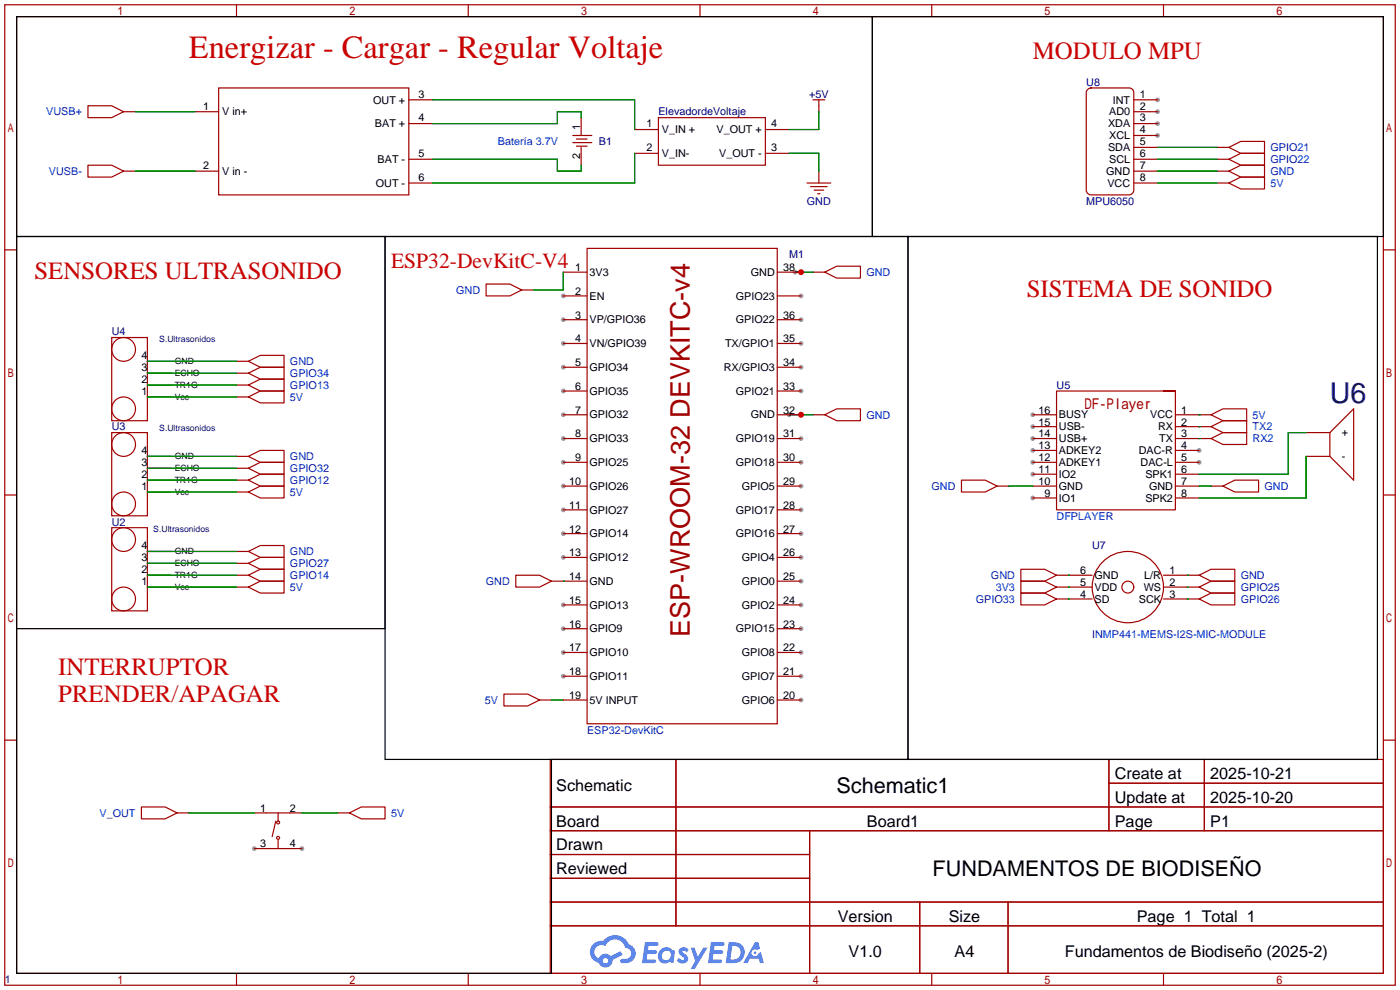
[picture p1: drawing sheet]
<svg xmlns="http://www.w3.org/2000/svg" width="299mm" height="212mm" viewBox="0 0 299 212" stroke-linecap="round" stroke-linejoin="round" font-family="sans-serif">
<g fill="#999">
<circle cx="256.3" cy="96.3" r=".51"/>
<circle cx="256.3" cy="98.8" r=".51"/>
<circle cx="220.7" cy="106.4" r=".51"/>
<circle cx="220.7" cy="101.3" r=".51"/>
<circle cx="220.7" cy="98.8" r=".51"/>
<circle cx="220.7" cy="96.3" r=".51"/>
<circle cx="220.7" cy="93.7" r=".51"/>
<circle cx="220.7" cy="91.2" r=".51"/>
<circle cx="220.7" cy="88.6" r=".51"/>
<circle cx="120.4" cy="63.2" r=".51"/>
<circle cx="120.4" cy="68.3" r=".51"/>
<circle cx="120.4" cy="73.4" r=".51"/>
<circle cx="120.4" cy="78.5" r=".51"/>
<circle cx="120.4" cy="83.6" r=".51"/>
<circle cx="120.4" cy="88.6" r=".51"/>
<circle cx="120.4" cy="93.7" r=".51"/>
<circle cx="120.4" cy="98.8" r=".51"/>
<circle cx="120.4" cy="103.9" r=".51"/>
<circle cx="120.4" cy="109" r=".51"/>
<circle cx="120.4" cy="114" r=".51"/>
<circle cx="120.4" cy="119.1" r=".51"/>
<circle cx="120.4" cy="129.3" r=".51"/>
<circle cx="120.4" cy="134.4" r=".51"/>
<circle cx="120.4" cy="139.4" r=".51"/>
<circle cx="120.4" cy="144.5" r=".51"/>
<circle cx="171.2" cy="63.2" r=".51"/>
<circle cx="171.2" cy="68.3" r=".51"/>
<circle cx="171.2" cy="73.4" r=".51"/>
<circle cx="171.2" cy="78.5" r=".51"/>
<circle cx="171.2" cy="83.6" r=".51"/>
<circle cx="171.2" cy="93.7" r=".51"/>
<circle cx="171.2" cy="98.8" r=".51"/>
<circle cx="171.2" cy="103.9" r=".51"/>
<circle cx="171.2" cy="109" r=".51"/>
<circle cx="171.2" cy="114" r=".51"/>
<circle cx="171.2" cy="119.1" r=".51"/>
<circle cx="171.2" cy="124.2" r=".51"/>
<circle cx="171.2" cy="129.3" r=".51"/>
<circle cx="171.2" cy="134.4" r=".51"/>
<circle cx="171.2" cy="139.4" r=".51"/>
<circle cx="171.2" cy="144.5" r=".51"/>
<circle cx="171.2" cy="149.6" r=".51"/>
<circle cx="247.4" cy="29" r=".51"/>
<circle cx="247.4" cy="26.4" r=".51"/>
<circle cx="247.4" cy="23.9" r=".51"/>
<circle cx="247.4" cy="21.3" r=".51"/>
<circle cx="64.5" cy="181.4" r=".51"/>
<circle cx="54.4" cy="181.4" r=".51"/>
<circle cx="168.7" cy="88.6" r=".51"/>
<circle cx="169.9" cy="58.2" r=".51"/>
</g>
<g fill="none" stroke="#a10000" stroke-width=".25">
<path d="M1 1h297.2v209.6h-297.2zM3.6 3.6h292.1v204.4h-292.1zM50.5 1v2.6M100.1 1v2.6M149.6 1v2.6M199.1 1v2.6M248.7 1v2.6M1 53.4h2.6M295.7 53.4h2.5M1 105.8h2.6M295.7 105.8h2.5M1 158.2h2.6"/>
<path d="M295.7 158.2h2.5M117.6 162.3h178.1v45.7h-178.1zM117.6 172.5h178.1M117.6 177.5h178.1M144.5 162.3v35.6M173 177.5v30.5M237 162.3v15.2M237 167.4h58.7M257.4 162.3v15.2M117.6 182.6h55.4M117.6 192.8h178.1M117.6 187.7h55.4"/>
<path d="M117.6 197.9h178.1M196.6 192.8v15.2M215.4 192.8v15.2M50.5 208v2.6M100.1 208v2.6M149.6 208v2.6M199.1 208v2.6M248.7 208v2.6"/>
</g>
<g fill="#5487ff">
<path d="M145.3 202.7a1.3 1.3 0 0 1 1.9 .3l-.4 .6a.54 .54 0 0 0-.9-.2l.1 .2a1.34 1.34 0 0 1 .9 1.8 1.47 1.47 0 0 1-2.3-.1l.5-.6 .8 .5a.31 .31 0 0 0 .4-.3 .31 .31 0 0 0-.3-.4 1.12 1.12 0 0 1-.7-1.8z"/>
<path d="M147.6 202.5h.9l.6 2 1.2-2h.9l-2.7 4.6h-.9l1-1.7z"/>
<path d="M137.8 201.4h1.7a1.31 1.31 0 0 1 1.2 .2 .4 .4 0 0 1-.3 .5l-1.8 .1-.1 .9h1.6a.4 .4 0 0 1 .4 .4 .4 .4 0 0 1-.5 .4h-1.6l-.2 1.2h1.4a.46 .46 0 0 1 .5 0 .46 .46 0 0 1 .1 .5l-.4 .2h-2.6z"/>
<path d="M151.9 201.4h1.7a1.32 1.32 0 0 1 1.2 .2 .39 .39 0 0 1-.3 .5l-1.8 .1-.1 .9h1.6a.4 .4 0 0 1 .4 .4 .4 .4 0 0 1-.4 .4h-1.7l-.2 1.2h1.4a.46 .46 0 0 1 .5 0 .46 .46 0 0 1 .1 .5l-.4 .2h-2.6z"/>
<path d="M161.3 201.4h.8l.3 1.3-.6 .4a.75 .75 0 0 0-1.1 .3 .75 .75 0 0 0 .5 1 .75 .75 0 0 0 .9-.7l.5-.2 .6 2.3h-.8l-.3-.9h-1.8l-.5 .9h-1z"/>
<path d="M155.7 201.4l-.6 4.4h1.5a2.27 2.27 0 0 0 2.6-2.2 2.27 2.27 0 0 0-2.7-2.2zM156.5 202.1a1.5 1.5 0 0 1 1.8 1.6 1.5 1.5 0 0 1-1.9 1.4h-.3z"/>
<path d="M141.2 203a1.6 1.6 0 0 0-.3 2.3 1.6 1.6 0 0 0 2.3 .2l.7 .3 .3-2.4-.1-.3-.5-.1a1.58 1.58 0 0 0-2.4 0zM141.8 203.5a.98 .98 0 0 1 1.6 .4 .98 .98 0 0 1-1.1 1.3 .94 .94 0 0 1-.9-.7 .94 .94 0 0 1 .4-1z"/>
<path d="M126.8 201.8a2.37 2.37 0 0 0 1.1 4 1.54 1.54 0 0 0 1.8 1 1.54 1.54 0 0 0 1.2-1.6l2.2-1.1-.5-.8-2 1a1.57 1.57 0 0 0-2.7 .5 1.5 1.5 0 0 1-.7-2.1 1.5 1.5 0 0 1 2.2-.5 2.23 2.23 0 0 1 2.3-1.4 2.23 2.23 0 0 1 2 1.8 1.16 1.16 0 0 1 1.2 1.1 1.16 1.16 0 0 1-1.1 1.2h-.7a.47 .47 0 0 0-.5 .4 .47 .47 0 0 0 .4 .5 2.17 2.17 0 0 0 2.5-.9 2.17 2.17 0 0 0-.3-2.7l-.8-.4a3.2 3.2 0 0 0-5.5-.7l-1.1 .1zM128.8 205.3a.6 .6 0 0 1 1.2 0 .6 .6 0 0 1-1.2 0z"/>
<circle cx="161.4" cy="203.6" r=".28"/>
</g>
<g fill="none" stroke="#a10000" stroke-width=".25">
<path d="M46.7 18.8h40.7v22.9h-40.7zM232.5 19.1l.7-.3h8.1a1 1 0 0 1 1 1v20.9a1.07 1.07 0 0 1-1 1h-8.1a1.07 1.07 0 0 1-1-1v-20.9zM18.8 22.6h5.1l2.5 1.3-2.5 1.2h-5.1zM18.8 35.3h5.1l2.5 1.3-2.5 1.2h-5.1zM26.4 23.9h2.6M26.4 36.6h2.6M41.7 23.9h5M41.7 36.6h5M87.4 21.3h5.1M87.4 26.4h5.1M87.4 34h5.1M87.4 39.1h5.1"/>
<path d="M122.4 29h4.1M122.4 30.5h4.1M123.2 29.7h2.3M123.2 31.2h2.3M124.2 25.1v3.9M124.2 31.5v3.8M135.6 27.7h5.1M135.6 32.8h5.1M140.7 25.1h22.9v10.2h-22.9zM163.6 27.7h5.1M163.6 32.8h5.1M172.5 39.1h5"/>
<path d="M173.2 39.9h3.6M173.7 21.3h2.6M175 21.3v2.6M175 36.6v2.5M242.3 29h5.1M242.3 23.9h5.1M242.3 36.6h5.1M242.3 21.3h5.1M242.3 26.4h5.1M242.3 34h5.1M242.3 39.1h5.1M242.3 31.5h5.1"/>
<path d="M260.1 36.6h2.5M260.1 34h2.5M260.1 39.1h2.5M260.1 31.5h2.5M262.6 39.1l2.6-1.3h5.1v2.6h-5.1zM262.6 36.6l2.6-1.3h5.1v2.5h-5.1zM262.6 34l2.6-1.2h5.1v2.5h-5.1zM262.6 31.5l2.6-1.3h5.1v2.6h-5.1zM120.4 58.2h5.1M125.5 53.1h40.6v101.6h-40.6zM166.1 58.2h5.1M173.7 58.2h2.6"/>
<path d="M174 40.6h2M174.8 41.4h.5M176.3 58.2l2.5-1.3h5.1v2.5h-5.1zM23.9 72.1h7.6v17.8h-7.6zM31.5 79.8h5.1M50.5 79.8h2.6M50.5 77.2h2.6M53.1 77.2l2.5-1.3h5.1v2.6h-5.1zM53.1 79.8l2.5-1.3h5.1v2.5h-5.1zM103.9 60.7h5.1l2.5 1.3-2.5 1.2h-5.1zM111.5 62h2.5M120.4 63.2h5.1"/>
<path d="M120.4 68.3h5.1M120.4 73.4h5.1M120.4 78.5h5.1M166.1 63.2h5.1M166.1 68.3h5.1M166.1 73.4h5.1M166.1 78.5h5.1M23.9 92.5h7.6v17.7h-7.6zM31.5 82.3h5.1M50.5 82.3h2.6M50.5 97.5h2.6M50.5 84.8h2.6"/>
<path d="M53.1 97.5l2.5-1.2h5.1v2.5h-5.1zM53.1 84.8l2.5-1.2h5.1v2.5h-5.1zM53.1 82.3l2.5-1.3h5.1v2.6h-5.1zM120.4 88.6h5.1M120.4 93.7h5.1M120.4 98.8h5.1M120.4 83.6h5.1M166.1 88.6h5.1M166.1 93.7h5.1M166.1 98.8h5.1M166.1 83.6h5.1M173.7 88.6h2.6"/>
<path d="M176.3 88.6l2.5-1.2h5.1v2.5h-5.1zM220.7 88.6h5.1M220.7 91.2h5.1M220.7 93.7h5.1M220.7 96.3h5.1M220.7 98.8h5.1M248.7 83.6h2.5v25.4h-25.4v-25.4h25.4M251.2 88.6h7.6M251.2 91.2h7.6M251.2 93.7h7.6M251.2 96.3h5.1M251.2 98.8h5.1"/>
<path d="M258.8 88.6l2.6-1.2h5v2.5h-5zM258.8 91.2l2.6-1.3h5v2.6h-5zM258.8 93.7l2.6-1.2h5v2.5h-5zM279.1 92.5h5.1M279.1 97.5h5.1M284.2 92.5v5M284.2 92.5l5.1-5.1v15.2l-5.1-5.1M23.9 112.8h7.6v17.8h-7.6zM31.5 102.6h5.1M31.5 100.1h5.1M50.5 102.6h2.6M50.5 100.1h2.6"/>
<path d="M50.5 117.9h2.6M50.5 105.2h2.6M53.1 117.9l2.5-1.3h5.1v2.5h-5.1zM53.1 105.2l2.5-1.3h5.1v2.5h-5.1zM53.1 100.1l2.5-1.3h5.1v2.5h-5.1zM53.1 102.6l2.5-1.3h5.1v2.6h-5.1zM120.4 103.9h5.1M120.4 109h5.1M120.4 114h5.1M120.4 119.1h5.1M166.1 103.9h5.1M166.1 109h5.1"/>
<path d="M166.1 114h5.1M166.1 119.1h5.1M205.5 102.6h5.1l2.5 1.3-2.5 1.3h-5.1zM213.1 103.9h2.5M220.7 101.3h5.1M220.7 103.9h5.1M220.7 106.4h5.1M251.2 101.3h5.1M251.2 103.9h5.1M251.2 106.4h5.1M258.8 103.9h2.6M261.4 103.9l2.5-1.3h5.1v2.6h-5.1z"/>
<path d="M31.5 122.9h5.1M31.5 120.4h5.1M50.5 122.9h2.6M50.5 120.4h2.6M50.5 125.5h2.6M53.1 125.5l2.5-1.3h5.1v2.5h-5.1zM53.1 120.4l2.5-1.3h5.1v2.6h-5.1zM53.1 122.9l2.5-1.2h5.1v2.5h-5.1zM110.2 122.9h5.1l2.6 1.3-2.6 1.3h-5.1zM117.9 124.2h7.6M120.4 129.3h5.1M120.4 134.4h5.1"/>
<path d="M120.4 139.4h5.1M166.1 124.2h5.1M166.1 129.3h5.1M166.1 134.4h5.1M166.1 139.4h5.1M218.2 121.7h5.1l2.5 1.2-2.5 1.3h-5.1zM218.2 124.2h5.1l2.5 1.3-2.5 1.2h-5.1zM218.2 126.7h5.1l2.5 1.3-2.5 1.3h-5.1zM225.8 122.9h7.6M225.8 125.5h7.6M225.8 128h7.6M248.7 122.9h7.6"/>
<path d="M248.7 125.5h7.6M248.7 128h7.6M256.3 125.5l2.5-1.3h5.1v2.5h-5.1zM256.3 128l2.5-1.3h5.1v2.6h-5.1zM256.3 122.9l2.5-1.2h5.1v2.5h-5.1zM107.7 148.3h5.1l2.5 1.3-2.5 1.3h-5.1zM115.3 149.6h2.6M120.4 149.6h5.1M120.4 144.5h5.1M166.1 149.6h5.1M166.1 144.5h5.1M30.2 172.5h5.1l2.5 1.2-2.5 1.3h-5.1z"/>
<path d="M37.8 173.7h2.6M54.4 173.7h10.1M58.9 175.5l-.7 3.3M59.4 173.7v1.8M59.4 179.6v1.8M72.1 173.7h2.6M74.7 173.7l2.5-1.2h5.1v2.5h-5.1zM54.4 181.4h10.1"/>
<circle cx="26.4" cy="74.7" r="2.54"/>
<circle cx="26.4" cy="87.4" r="2.54"/>
<circle cx="26.4" cy="95" r="2.54"/>
<circle cx="26.4" cy="107.7" r="2.54"/>
<circle cx="26.4" cy="115.3" r="2.54"/>
<circle cx="26.4" cy="128" r="2.54"/>
<circle cx="241" cy="125.5" r="7.6"/>
<circle cx="241" cy="125.5" r="1.27"/>
<circle cx="59.4" cy="179.1" r=".32"/>
<circle cx="59.4" cy="175.8" r=".32"/>
</g>
<g fill="none" stroke="#008700" stroke-width=".25">
<path d="M29 23.9h12.7M29 36.6h12.7M92.5 21.3h43.1v6.4M92.5 34h26.6v2.6h5.1v-1.3M124.2 25.1v-1.2h-5.1v2.5h-26.6M135.6 32.8v6.3h-43.1M168.7 32.8h6.3v3.8M175 23.9v3.8h-6.3M247.4 39.1h12.7M247.4 36.6h12.7M247.4 34h12.7M247.4 31.5h12.7"/>
<path d="M120.4 58.2v3.8h-6.4M169.9 58.2h3.8M31.5 77.2h19M31.5 79.8h19M31.5 97.5h19M31.5 84.8h19M31.5 82.3h19M168.7 88.6h5M256.3 88.6h.1M256.3 91.2h.1M256.3 93.7h.1M279.1 92.5h-3.8v8.8h-19"/>
<path d="M279.1 97.5v8.9h-22.8M31.5 117.9h19M31.5 105.2h19M31.5 100.1h19M31.5 102.6h19M215.6 103.9h5.1M256.3 103.9h2.5M31.5 125.5h19M31.5 120.4h19M31.5 122.9h19M120.4 124.2h.1M228.3 122.9h.1"/>
<path d="M228.3 125.5h.1M228.3 128h.1M253.7 125.5h.1M253.7 128h.1M253.7 122.9h.1M117.9 149.6h2.5M40.4 173.7h14M64.5 173.7h7.6"/>
</g>
<path d="M3.6 3.6h182.8v46.9h-182.8zM186.4 3.6h109.3v46.9h-109.3zM3.6 50.5h78.7v83.9h-78.7zM82.3 50.5h111.8v111.8h-111.8zM194.1 50.5h100.3v111.8h-100.3zM31.5 77.2h5.1M31.5 97.5h5.1M31.5 117.9h5.1M3.6 134.4v73.6h114.3v-45.7" fill="none" stroke="#000" stroke-width=".25"/>
<path d="M31.5 84.8h5.1M31.5 105.2h5.1M31.5 125.5h5.1" fill="none" stroke="#f00" stroke-width=".25"/>
<g fill="#c00">
<circle cx="171.2" cy="88.6" r=".63"/>
<circle cx="171.2" cy="58.2" r=".63"/>
</g>
<text font-size="6.9" fill="#c00" x="40.4" y="12.3">Energizar - Cargar - Regular Voltaje</text>
<text font-size="6.1" fill="#000080" x="284.2" y="86.1">U6</text>
<text font-size="5.8" fill="#a00000" x="147.4" y="136.1" transform="rotate(-90 147.4 136.1)">ESP-WROOM-32 DEVKITC-v4</text>
<g font-size="5.3" fill="#c00">
<text x="220.7" y="12.7">MODULO MPU</text>
<text x="7.4" y="59.6">SENSORES ULTRASONIDO</text>
<text x="219.5" y="63.5">SISTEMA DE SONIDO</text>
<text x="12.4" y="144.2">INTERRUPTOR</text>
<text x="12.4" y="150.1">PRENDER/APAGAR</text>
</g>
<text font-size="4.6" fill="#c00" x="83.6" y="57.2">ESP32-DevKitC-V4</text>
<g font-size="4.6">
<text x="178.8" y="169.4">Schematic1</text>
<text x="199.3" y="187.2">FUNDAMENTOS DE BIODISEÑO</text>
</g>
<g font-size="3.5">
<text x="238.3" y="166.5">Create at</text>
<text x="258.7" y="166.5">2025-10-21</text>
<text x="118.9" y="169.1">Schematic</text>
<text x="238.3" y="171.6">Update at</text>
<text x="258.7" y="171.6">2025-10-20</text>
<text x="118.9" y="176.7">Board</text>
<text x="185.3" y="176.7">Board1</text>
<text x="238.3" y="176.7">Page</text>
<text x="258.7" y="176.7">P1</text>
<text x="118.9" y="181.8">Drawn</text>
<text x="118.9" y="186.8">Reviewed</text>
<text x="179.1" y="197">Version</text>
<text x="202.8" y="197">Size</text>
<text x="243" y="197">Page 1 Total 1</text>
<text x="181.4" y="204.6">V1.0</text>
<text x="204" y="204.6">A4</text>
<text x="227.6" y="204.6">Fundamentos de Biodiseño (2025-2)</text>
</g>
<text font-size="3.2" fill="#a00000" x="231.8" y="87.4">DF-Player</text>
<g font-size="2.3">
<text x="43.4" y="23.4">1</text>
<text x="79.7" y="22.1">OUT +</text>
<text x="89.4" y="20.9">3</text>
<text x="237.8" y="22.1">INT</text>
<text x="243.6" y="23.4">2</text>
<text x="243.6" y="20.9">1</text>
<text x="47.5" y="24.7">V in+</text>
<text x="80.1" y="27.2">BAT +</text>
<text x="89.4" y="26">4</text>
<text x="124" y="27.7" transform="rotate(-90 124 27.7)">1</text>
<text x="138.2" y="27.2">1</text>
<text x="141.5" y="28.5">V_IN +</text>
<text x="153.1" y="28.5">V_OUT +</text>
<text x="164.8" y="27.2">4</text>
<text x="236.8" y="27.2">XDA</text>
<text x="237.1" y="29.8">XCL</text>
<text x="237.1" y="24.7">AD0</text>
<text x="243.6" y="28.5">4</text>
<text x="243.6" y="26">3</text>
<text x="80.7" y="34.8">BAT -</text>
<text x="89.4" y="33.6">5</text>
<text x="124" y="34.1" transform="rotate(-90 124 34.1)">2</text>
<text x="138.2" y="32.3">2</text>
<text x="141.5" y="33.6">V_IN-</text>
<text x="153.7" y="33.6">V_OUT -</text>
<text x="164.8" y="32.3">3</text>
<text x="236.8" y="32.3">SDA</text>
<text x="237.1" y="34.8">SCL</text>
<text x="243.6" y="33.6">6</text>
<text x="243.6" y="31">5</text>
<text x="43.4" y="36.1">2</text>
<text x="47.5" y="37.4">V in -</text>
<text x="80.3" y="39.9">OUT -</text>
<text x="89.4" y="38.7">6</text>
<text x="236.4" y="37.4">GND</text>
<text x="236.7" y="39.9">VCC</text>
<text x="243.6" y="38.7">8</text>
<text x="243.6" y="36.1">7</text>
<text x="122.9" y="58">1</text>
<text x="126" y="59">3V3</text>
<text x="160.5" y="59">GND</text>
<text x="167.4" y="57.9">38</text>
<text x="122.9" y="63">2</text>
<text x="126" y="64">EN</text>
<text x="157.3" y="64">GPIO23</text>
<text x="122.9" y="68.1">3</text>
<text x="126" y="69.1">VP/GPIO36</text>
<text x="157.3" y="69.1">GPIO22</text>
<text x="167.4" y="68.1">36</text>
<text x="30.2" y="76.8">4</text>
<text x="122.9" y="73.2">4</text>
<text x="126" y="74.2">VN/GPIO39</text>
<text x="155" y="74.2">TX/GPIO1</text>
<text x="167.4" y="73.2">35</text>
<text x="30.2" y="81.8">2</text>
<text x="30.2" y="79.3">3</text>
<text x="122.9" y="78.3">5</text>
<text x="122.9" y="83.3">6</text>
<text x="126" y="79.3">GPIO34</text>
<text x="154.7" y="79.3">RX/GPIO3</text>
<text x="167.4" y="78.3">34</text>
<text x="167.4" y="83.3">33</text>
<text x="30.2" y="84.4">1</text>
<text x="122.9" y="88.4">7</text>
<text x="126" y="84.4">GPIO35</text>
<text x="126" y="89.4">GPIO32</text>
<text x="157.3" y="84.4">GPIO21</text>
<text x="160.5" y="89.4">GND</text>
<text x="167.4" y="88.4">32</text>
<text x="222" y="88.4">16</text>
<text x="226.3" y="89.4">BUSY</text>
<text x="245.8" y="89.4">VCC</text>
<text x="252.5" y="88.4">1</text>
<text x="122.9" y="93.5">8</text>
<text x="126" y="94.5">GPIO33</text>
<text x="157.3" y="94.5">GPIO19</text>
<text x="167.4" y="93.5">31</text>
<text x="222" y="93.5">14</text>
<text x="222" y="91">15</text>
<text x="226.3" y="94.5">USB+</text>
<text x="226.3" y="92">USB-</text>
<text x="247.5" y="92">RX</text>
<text x="247.7" y="94.5">TX</text>
<text x="252.5" y="91">2</text>
<text x="252.5" y="93.5">3</text>
<text x="286.8" y="93.3">+</text>
<text x="30.2" y="99.6">3</text>
<text x="30.2" y="97.1">4</text>
<text x="122.9" y="98.6">9</text>
<text x="126" y="99.6">GPIO25</text>
<text x="157.3" y="99.6">GPIO18</text>
<text x="167.4" y="98.6">30</text>
<text x="222" y="101.1">11</text>
<text x="222" y="98.6">12</text>
<text x="222" y="96">13</text>
<text x="226.3" y="99.6">ADKEY1</text>
<text x="226.3" y="97.1">ADKEY2</text>
<text x="243.4" y="97.1">DAC-R</text>
<text x="243.8" y="99.6">DAC-L</text>
<text x="252.5" y="96">4</text>
<text x="252.5" y="98.6">5</text>
<text x="252.5" y="101.1">6</text>
<text x="286.8" y="98.3">-</text>
<text x="30.2" y="104.7">1</text>
<text x="30.2" y="102.2">2</text>
<text x="121.6" y="103.7">10</text>
<text x="126" y="104.7">GPIO26</text>
<text x="158.5" y="104.7">GPIO5</text>
<text x="167.4" y="103.7">29</text>
<text x="222" y="103.7">10</text>
<text x="223.3" y="106.2">9</text>
<text x="226.3" y="107.2">IO1</text>
<text x="226.3" y="104.7">GND</text>
<text x="226.3" y="102.1">IO2</text>
<text x="244.8" y="102.1">SPK1</text>
<text x="244.8" y="107.2">SPK2</text>
<text x="245.6" y="104.7">GND</text>
<text x="252.5" y="103.7">7</text>
<text x="252.5" y="106.2">8</text>
<text x="121.6" y="108.7">11</text>
<text x="121.6" y="113.8">12</text>
<text x="126" y="109.8">GPIO27</text>
<text x="157.3" y="109.8">GPIO17</text>
<text x="167.4" y="108.7">28</text>
<text x="167.4" y="113.8">27</text>
<text x="30.2" y="119.9">3</text>
<text x="30.2" y="117.4">4</text>
<text x="121.6" y="118.9">13</text>
<text x="126" y="114.8">GPIO14</text>
<text x="126" y="119.9">GPIO12</text>
<text x="157.3" y="114.8">GPIO16</text>
<text x="158.5" y="119.9">GPIO4</text>
<text x="167.4" y="118.9">26</text>
<text x="30.2" y="125">1</text>
<text x="30.2" y="122.5">2</text>
<text x="121.6" y="124">14</text>
<text x="126" y="125">GND</text>
<text x="158.5" y="125">GPIO0</text>
<text x="167.4" y="124">25</text>
<text x="230.9" y="125.2">5</text>
<text x="230.9" y="122.7">6</text>
<text x="233.9" y="123.7">GND</text>
<text x="244.6" y="123.7">L/R</text>
<text x="249.9" y="122.7">1</text>
<text x="249.9" y="125.2">2</text>
<text x="121.6" y="129.1">15</text>
<text x="126" y="130.1">GPIO13</text>
<text x="158.5" y="130.1">GPIO2</text>
<text x="167.4" y="129.1">24</text>
<text x="230.9" y="127.8">4</text>
<text x="233.9" y="128.8">SD</text>
<text x="233.9" y="126.3">VDD</text>
<text x="243.4" y="128.8">SCK</text>
<text x="244.4" y="126.3">WS</text>
<text x="249.9" y="127.8">3</text>
<text x="121.6" y="134.1">16</text>
<text x="126" y="135.2">GPIO9</text>
<text x="157.3" y="135.2">GPIO15</text>
<text x="167.4" y="134.1">23</text>
<text x="121.6" y="139.2">17</text>
<text x="126" y="140.2">GPIO10</text>
<text x="158.5" y="140.2">GPIO8</text>
<text x="167.4" y="139.2">22</text>
<text x="121.6" y="144.3">18</text>
<text x="121.6" y="149.4">19</text>
<text x="126" y="145.3">GPIO11</text>
<text x="158.5" y="145.3">GPIO7</text>
<text x="167.4" y="144.3">21</text>
<text x="167.4" y="149.4">20</text>
<text x="126" y="150.4">5V INPUT</text>
<text x="158.5" y="150.4">GPIO6</text>
<text x="55.6" y="173.5">1</text>
<text x="62" y="173.5">2</text>
<text x="55.6" y="181.1">3</text>
<text x="62" y="181.1">4</text>
</g>
<g font-size="2.3" fill="#000080">
<text x="172.9" y="20.9">+5V</text>
<text x="232.2" y="18.3">U8</text>
<text x="140.7" y="24.7">ElevadordeVoltaje</text>
<text x="128" y="31">B1</text>
<text x="172.4" y="43.7">GND</text>
<text x="232.2" y="43.7">MPU6050</text>
<text x="168.7" y="55.2">M1</text>
<text x="23.9" y="71.7">U4</text>
<text x="225.8" y="83.1">U5</text>
<text x="23.9" y="92">U3</text>
<text x="23.9" y="112.3">U2</text>
<text x="233.4" y="117.4">U7</text>
<text x="1" y="210.1">1</text>
</g>
<g font-size="2.3" fill="#00f">
<text x="9.9" y="24.7">VUSB+</text>
<text x="106.4" y="31">Batería 3.7V</text>
<text x="271.5" y="34.8">GPIO22</text>
<text x="271.5" y="32.3">GPIO21</text>
<text x="10.5" y="37.4">VUSB-</text>
<text x="271.5" y="39.9">5V</text>
<text x="271.5" y="37.4">GND</text>
<text x="185.2" y="59">GND</text>
<text x="97.5" y="62.8">GND</text>
<text x="62" y="78">GND</text>
<text x="62" y="80.6">GPIO34</text>
<text x="62" y="83.1">GPIO13</text>
<text x="62" y="85.6">5V</text>
<text x="185.2" y="89.5">GND</text>
<text x="267.7" y="89.5">5V</text>
<text x="267.7" y="92">TX2</text>
<text x="267.7" y="94.5">RX2</text>
<text x="62" y="98.3">GND</text>
<text x="62" y="100.9">GPIO32</text>
<text x="62" y="106">5V</text>
<text x="62" y="103.4">GPIO12</text>
<text x="199.1" y="104.7">GND</text>
<text x="270.3" y="104.7">GND</text>
<text x="225.8" y="111">DFPLAYER</text>
<text x="62" y="118.7">GND</text>
<text x="62" y="121.2">GPIO27</text>
<text x="62" y="123.7">GPIO14</text>
<text x="103.8" y="125">GND</text>
<text x="211.8" y="123.7">GND</text>
<text x="265.2" y="123.7">GND</text>
<text x="62" y="126.3">5V</text>
<text x="208.6" y="128.8">GPIO33</text>
<text x="212.8" y="126.3">3V3</text>
<text x="265.2" y="126.3">GPIO25</text>
<text x="265.2" y="128.8">GPIO26</text>
<text x="233.4" y="136.4">INMP441-MEMS-I2S-MIC-MODULE</text>
<text x="103.6" y="150.4">5V</text>
<text x="125.5" y="156.8">ESP32-DevKitC</text>
<text x="21.3" y="174.5">V_OUT</text>
<text x="83.6" y="174.5">5V</text>
</g>
<g font-size="1.8" fill="#000080">
<text x="34" y="73">S.Ultrasonidos</text>
<text x="34" y="92.1">S.Ultrasonidos</text>
<text x="32.8" y="113.7">S.Ultrasonidos</text>
</g>
<g font-size="1.8">
<text x="37.3" y="77.9">GND</text>
<text x="37.3" y="82.9">TR1G</text>
<text x="37.3" y="80.4">ECHO</text>
<text x="37.3" y="85.5">Vcc</text>
<text x="37.3" y="100.7">ECHO</text>
<text x="37.3" y="98.2">GND</text>
<text x="37.3" y="105.8">Vcc</text>
<text x="37.3" y="103.3">TR1G</text>
<text x="37.3" y="118.5">GND</text>
<text x="37.3" y="123.6">TR1G</text>
<text x="37.3" y="121">ECHO</text>
<text x="37.3" y="126.1">Vcc</text>
</g>
</svg>
